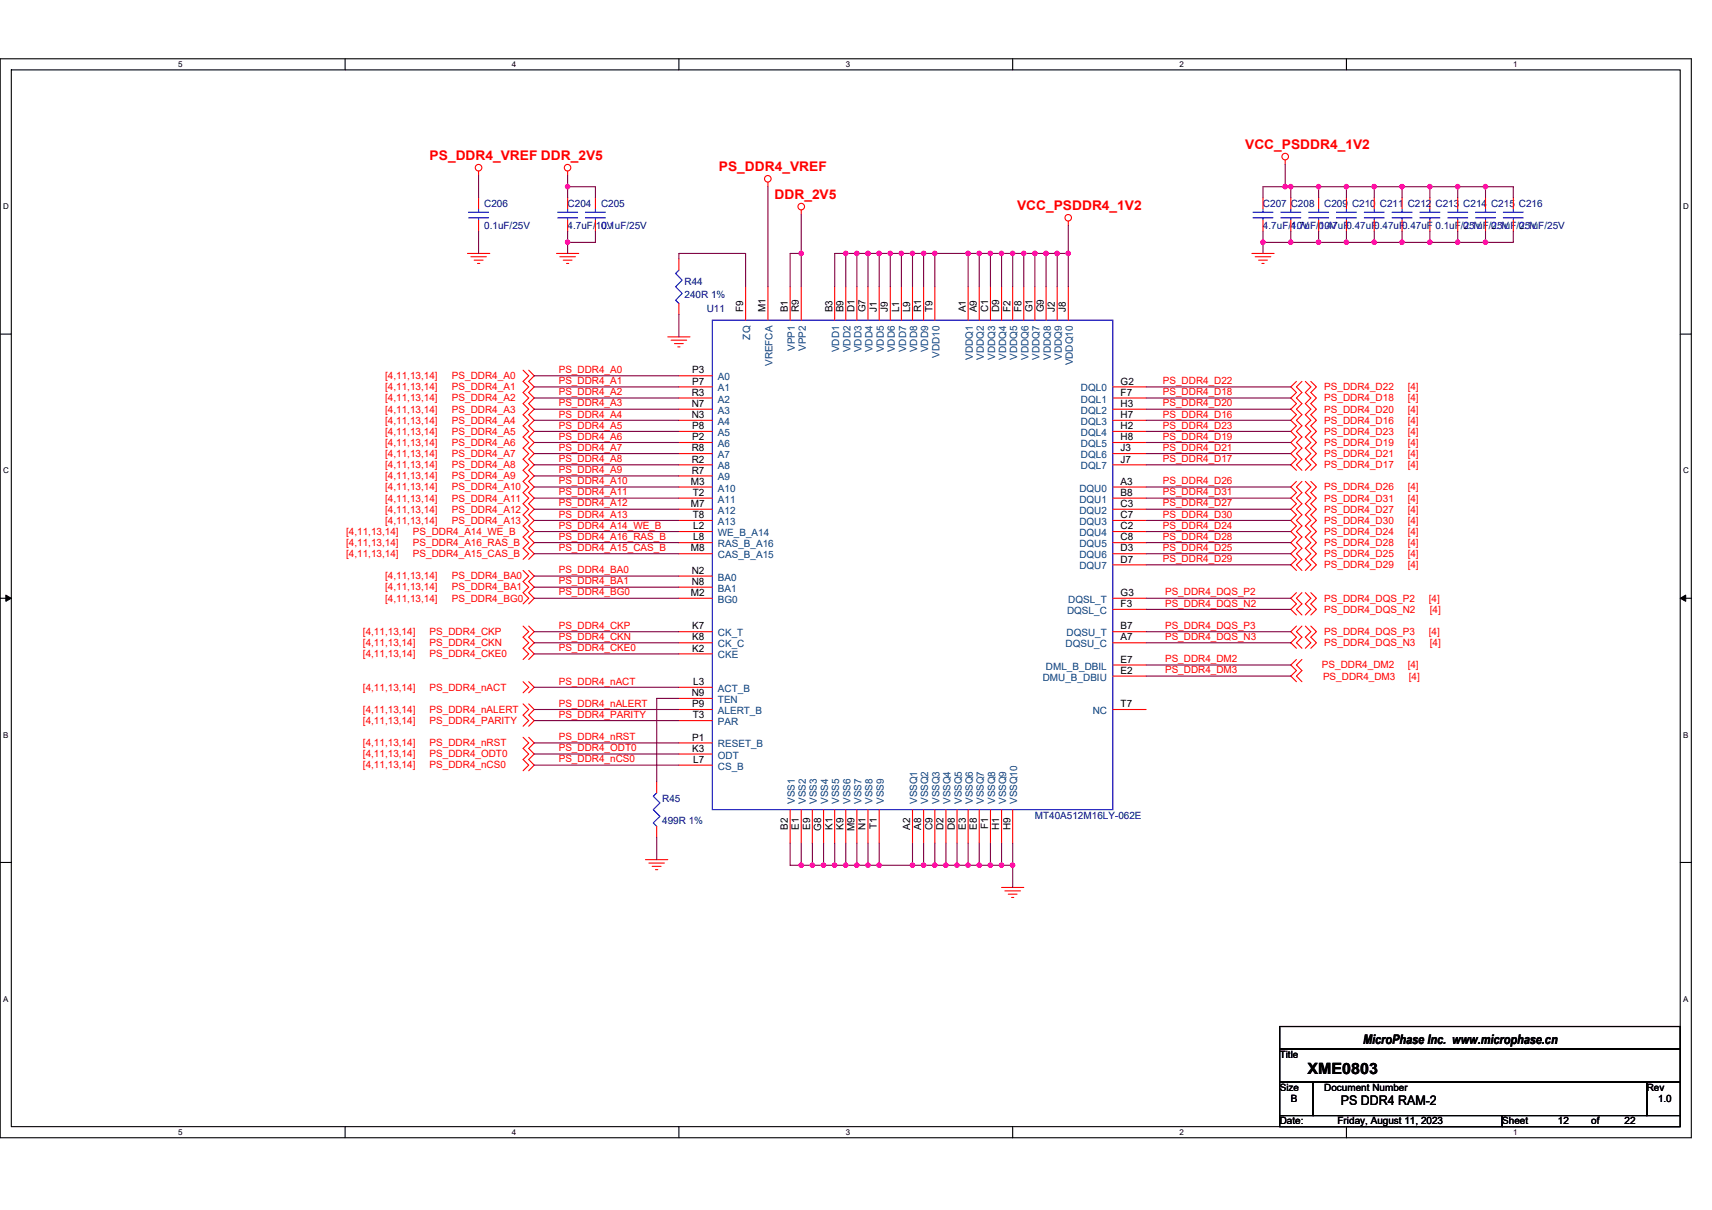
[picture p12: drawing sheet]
<svg xmlns="http://www.w3.org/2000/svg" width="297mm" height="210mm" viewBox="0 0 297 210" stroke-linecap="round" stroke-linejoin="round" font-family="sans-serif">
<path d="M0 10.2h293.5v187.2h-293.5zM2 12.1h289.5v183.4h-289.5z" fill="none" stroke="#000" stroke-width=".19"/>
<g fill="#fff">
<path d="M30.9 10.4h.8v1.6h-.8z"/>
<path d="M30.9 195.7h.8v1.6h-.8z"/>
</g>
<path d="M59.9 10.2v1.9M59.9 195.5v1.9" fill="none" stroke="#000" stroke-width=".19"/>
<g fill="#fff">
<path d="M88.8 10.4h.8v1.6h-.8z"/>
<path d="M88.8 195.7h.8v1.6h-.8z"/>
</g>
<path d="M117.8 10.2v1.9M117.8 195.5v1.9" fill="none" stroke="#000" stroke-width=".19"/>
<g fill="#fff">
<path d="M146.7 10.4h.8v1.6h-.8z"/>
<path d="M146.7 195.7h.8v1.6h-.8z"/>
</g>
<path d="M175.7 10.2v1.9M175.7 195.5v1.9" fill="none" stroke="#000" stroke-width=".19"/>
<g fill="#fff">
<path d="M204.7 10.4h.7v1.6h-.7z"/>
<path d="M204.7 195.7h.7v1.6h-.7z"/>
</g>
<path d="M233.6 10.2v1.9M233.6 195.5v1.9" fill="none" stroke="#000" stroke-width=".19"/>
<g fill="#fff">
<path d="M262.6 10.4h.7v1.6h-.7z"/>
<path d="M262.6 195.7h.7v1.6h-.7z"/>
<path d="M.5 35.1h1v1.5h-1z"/>
<path d="M292 35.1h1v1.5h-1z"/>
<path d="M.5 80.9h1v1.5h-1z"/>
<path d="M292 80.9h1v1.5h-1z"/>
</g>
<path d="M0 58h2M291.5 58h2" fill="none" stroke="#000" stroke-width=".19"/>
<g fill="#fff">
<path d="M.5 126.7h.9v1.6h-.9z"/>
<path d="M292 126.7h.9v1.6h-.9z"/>
</g>
<path d="M0 103.8h2M291.5 103.8h2" fill="none" stroke="#000" stroke-width=".19"/>
<path d="M1 103.3l1 .5-1 .6zM291.5 103.8l1-.5v1.1z" fill="#000" stroke="#000" stroke-width=".17"/>
<g fill="#fff">
<path d="M.5 172.6h.9v1.5h-.9z"/>
<path d="M292 172.6h.9v1.5h-.9z"/>
</g>
<path d="M0 149.7h2M291.5 149.7h2M222 178.1h69.5v3.9h-69.5zM222 182h69.5v5.8h-69.5zM222 187.8h5.8v5.8h-5.8zM222 193.6h38.6v1.9h-38.6zM227.8 187.8h57.9v5.8h-57.9zM260.6 193.6h30.9v1.9h-30.9zM285.7 187.8h5.8v5.8h-5.8z" fill="none" stroke="#000" stroke-width=".19"/>
<g fill="none" stroke="#f00" stroke-width=".19">
<path d="M83 29.7v.8M83 38.2v1.9M83 34.3v2M98.5 29.7v.8M98.5 38.2v1.9M98.5 34.3v2M103.3 38.2v1.9M103.3 34.3v2M133.2 31.6v.8M139 36.4v.8M185.4 38.4v.8M219.1 38.2v1.9"/>
<path d="M219.1 34.3v2M223 27.8v.7M224 38.2v1.9M224 34.3v2M228.8 38.2v1.9M228.8 34.3v2M233.6 38.2v1.9M233.6 34.3v2M238.4 38.2v1.9M238.4 34.3v2M243.3 38.2v1.9M243.3 34.3v2"/>
<path d="M248.1 38.2v1.9M248.1 34.3v2M252.9 38.2v1.9M252.9 34.3v2M257.7 38.2v1.9M257.7 34.3v2M262.6 38.2v1.9M262.6 34.3v2M81.1 44h3.9M81.7 44.6h2.7M82.3 45.1h1.5M82.8 45.7h.4"/>
<path d="M96.6 44h3.8M97.1 44.6h2.7M97.7 45.1h1.5M98.3 45.7h.4M115.9 58.5h3.8M116.4 59h2.7M117 59.6h1.6M117.8 52.7v1.9M117.8 44.9v2M129.4 49.8v5.8M133.2 49.8v5.8M137.1 49.8v5.8"/>
<path d="M139 49.8v5.8M144.8 49.8v5.8M146.7 49.8v5.8M148.7 49.8v5.8M150.6 49.8v5.8M152.5 49.8v5.8M154.5 49.8v5.8M156.4 49.8v5.8M158.3 49.8v5.8M160.2 49.8v5.8M162.2 49.8v5.8M168 49.8v5.8"/>
<path d="M169.9 49.8v5.8M171.8 49.8v5.8M173.8 49.8v5.8M175.7 49.8v5.8M177.6 49.8v5.8M179.6 49.8v5.8M181.5 49.8v5.8M183.4 49.8v5.8M185.4 49.8v5.8M217.2 44h3.9M217.8 44.6h2.7M218.4 45.1h1.5"/>
<path d="M218.9 45.7h.4M90.8 64.2l.9 1-.9 1 .9 .9-.9 1 .9 1-.9 .9 .9 1-.9 1 .9 .9-.9 1 .9 1-.9 .9 .9 1-.9 1 .9 .9-.9 1 .9 1-.9 .9 .9 1-.9 .9 .9 1-.9 1 .9 .9-.9 1 .9 1-.9 .9 .9 1-.9 1 .9 .9-.9 1 .9 1-.9 .9 .9 1-.9 1M91.7 64.2l1 1-1 1 1 .9-1 1 1 1-1 .9 1 1-1 1 1 .9-1 1 1 1-1 .9 1 1-1 1 1 .9-1 1 1 1-1 .9 1 1-1 .9 1 1-1 1 1 .9-1 1 1 1-1 .9 1 1-1 1 1 .9-1 1 1 1-1 .9 1 1-1 1M117.6 60.2h.4M117.8 65.2h5.8M117.8 67.1h5.8M117.8 69.1h5.8M117.8 71h5.8M117.8 72.9h5.8M117.8 74.9h5.8M117.8 76.8h5.8M117.8 78.7h5.8"/>
<path d="M193.1 67.1h5.8M193.1 69.1h5.8M193.1 71h5.8M193.1 72.9h5.8M193.1 74.9h5.8M193.1 76.8h5.8M193.1 78.7h5.8M224.9 66.2l-.9 .9 .9 1-.9 1 .9 .9-.9 1 .9 1-.9 .9 .9 1-.9 1 .9 .9-.9 1 .9 1-.9 .9 .9 1-.9 1 .9 .9M225.9 66.2l-1 .9 1 1-1 1 1 .9-1 1 1 1-1 .9 1 1-1 1 1 .9-1 1 1 1-1 .9 1 1-1 1 1 .9M226.5 66.2l.9 .9-.9 1 .9 1-.9 .9 .9 1-.9 1 .9 .9-.9 1 .9 1-.9 .9 .9 1-.9 1 .9 .9-.9 1 .9 1-.9 .9M227.4 66.2l1 .9-1 1 1 1-1 .9 1 1-1 1 1 .9-1 1 1 1-1 .9 1 1-1 1 1 .9-1 1 1 1-1 .9M90.8 99l.9 1-.9 .9 .9 1-.9 .9 .9 1-.9 1"/>
<path d="M91.7 99l1 1-1 .9 1 1-1 .9 1 1-1 1M117.8 80.7h5.8M117.8 82.6h5.8M117.8 84.5h5.8M117.8 86.4h5.8M117.8 88.4h5.8M117.8 90.3h5.8M117.8 92.2h5.8M117.8 94.2h5.8M117.8 96.1h5.8M117.8 100h5.8M193.1 80.7h5.8"/>
<path d="M193.1 84.5h5.8M193.1 86.4h5.8M193.1 88.4h5.8M193.1 90.3h5.8M193.1 92.2h5.8M193.1 94.2h5.8M193.1 96.1h5.8M193.1 98h5.8M224.9 83.5l-.9 1 .9 1-.9 .9 .9 1-.9 1 .9 .9-.9 1 .9 1-.9 .9 .9 1-.9 1 .9 .9-.9 1 .9 1-.9 .9 .9 1M225.9 83.5l-1 1 1 1-1 .9 1 1-1 1 1 .9-1 1 1 1-1 .9 1 1-1 1 1 .9-1 1 1 1-1 .9 1 1M226.5 83.5l.9 1-.9 1 .9 .9-.9 1 .9 1-.9 .9 .9 1-.9 1 .9 .9-.9 1 .9 1-.9 .9 .9 1-.9 1 .9 .9-.9 1M227.4 83.5l1 1-1 1 1 .9-1 1 1 1-1 .9 1 1-1 1 1 .9-1 1 1 1-1 .9 1 1-1 1 1 .9-1 1"/>
<path d="M90.8 108.6l.9 1-.9 1 .9 .9-.9 1 .9 1-.9 .9M90.8 118.3l.9 1-.9 .9M91.7 108.6l1 1-1 1 1 .9-1 1 1 1-1 .9M91.7 118.3l1 1-1 .9M117.8 109.6h5.8M117.8 111.5h5.8M117.8 113.5h5.8M117.8 119.3h5.8M117.8 101.9h5.8M117.8 103.8h5.8M193.1 103.8h5.8M193.1 105.7h5.8"/>
<path d="M193.1 109.6h5.8M193.1 111.5h5.8M193.1 115.4h5.8M193.1 117.3h5.8M224.9 102.8l-.9 1 .9 1-.9 .9 .9 1M224.9 108.6l-.9 1 .9 1-.9 .9 .9 1M224.9 114.4l-.9 1 .9 1-.9 .9 .9 1M225.9 102.8l-1 1 1 1-1 .9 1 1M225.9 108.6l-1 1 1 1-1 .9 1 1M225.9 114.4l-1 1 1 1-1 .9 1 1M226.5 102.8l.9 1-.9 1 .9 .9-.9 1M226.5 108.6l.9 1-.9 1 .9 .9-.9 1"/>
<path d="M227.4 102.8l1 1-1 1 1 .9-1 1M227.4 108.6l1 1-1 1 1 .9-1 1M90.8 122.2l.9 .9-.9 1 .9 1-.9 .9M90.8 128l.9 .9-.9 1 .9 1-.9 .9 .9 1-.9 1M91.7 122.2l1 .9-1 1 1 1-1 .9M91.7 128l1 .9-1 1 1 1-1 .9 1 1-1 1M113.9 135.7v1.9M117.8 121.2h5.8M117.8 123.1h5.8M117.8 125.1h5.8M117.8 128.9h5.8M117.8 130.9h5.8"/>
<path d="M117.8 132.8h5.8M193.1 123.1h5.8M112 149.2h3.9M112.6 149.8h2.7M113.2 150.3h1.5M113.7 150.9h.4M113.9 143.4v1.9M137.1 140.5v5.8M139 140.5v5.8M140.9 140.5v5.8M142.9 140.5v5.8M144.8 140.5v5.8"/>
<path d="M146.7 140.5v5.8M148.7 140.5v5.8M150.6 140.5v5.8M152.5 140.5v5.8M158.3 140.5v5.8M160.2 140.5v5.8M162.2 140.5v5.8M164.1 140.5v5.8M166 140.5v5.8M168 140.5v5.8M169.9 140.5v5.8M171.8 140.5v5.8"/>
<path d="M173.8 154h3.8M173.8 140.5v5.8M174.3 154.6h2.8M174.9 155.2h1.6M175.5 155.7h.4M175.7 140.5v5.8"/>
<circle cx="83" cy="29.1" r=".57"/>
<circle cx="98.5" cy="29.1" r=".57"/>
<circle cx="133.2" cy="31" r=".57"/>
<circle cx="139" cy="35.9" r=".57"/>
<circle cx="185.3" cy="37.8" r=".57"/>
<circle cx="223" cy="27.2" r=".57"/>
</g>
<g fill="none" stroke="#00f" stroke-width=".19">
<path d="M81.3 36.8h3.5M81.3 37.8h3.5M83 37.8v.4M83 36.3v.5M96.7 36.8h3.5M96.7 37.8h3.5M98.5 37.8v.4M98.5 36.3v.5M101.6 36.8h3.4M101.6 37.8h3.4M103.3 37.8v.4M103.3 36.3v.5"/>
<path d="M217.4 36.8h3.5M217.4 37.8h3.5M219.1 37.8v.4M219.1 36.3v.5M222.2 36.8h3.5M222.2 37.8h3.5M224 37.8v.4M224 36.3v.5M227.1 36.8h3.4M227.1 37.8h3.4M228.8 37.8v.4M228.8 36.3v.5"/>
<path d="M231.9 36.8h3.4M231.9 37.8h3.4M233.6 37.8v.4M233.6 36.3v.5M236.7 36.8h3.5M236.7 37.8h3.5M238.4 37.8v.4M238.4 36.3v.5M241.5 36.8h3.5M241.5 37.8h3.5M243.3 37.8v.4M243.3 36.3v.5"/>
<path d="M246.4 36.8h3.4M246.4 37.8h3.4M248.1 37.8v.4M248.1 36.3v.5M251.2 36.8h3.5M251.2 37.8h3.5M252.9 37.8v.4M252.9 36.3v.5M256 36.8h3.5M256 37.8h3.5M257.7 37.8v.4M257.7 36.3v.5"/>
<path d="M260.8 36.8h3.5M260.8 37.8h3.5M262.6 37.8v.4M262.6 36.3v.5M117.8 46.9l-.6 .6 1.2 1.1-1.2 1.2 1.2 1.1-1.2 1.2 .6 .6M123.6 55.6h69.5v84.9h-69.5zM113.9 137.6l-.6 .6 1.2 1.1-1.2 1.2 1.2 1.2-1.2 1.1 .6 .6"/>
</g>
<g fill="none" stroke="#800040" stroke-width=".19">
<path d="M83 30.5v3.8M98.5 32.4h4.8v1.9M98.5 30.5v1.9M98.5 32.4v1.9M133.2 32.4v17.4M139 37.2v6.8M185.4 39.2v4.8M223 28.5v3.9M223 32.4h1M223 32.4h-3.9v1.9M224 32.4h4.8M224 32.4v1.9"/>
<path d="M228.8 32.4h4.8M228.8 32.4v1.9M233.6 32.4h4.8M233.6 32.4v1.9M238.4 32.4h4.9M238.4 32.4v1.9M243.3 32.4h4.8M243.3 32.4v1.9M248.1 32.4v1.9M248.1 32.4h4.8M252.9 32.4h4.8M252.9 32.4v1.9"/>
<path d="M257.7 32.4h4.9v1.9M257.7 32.4v1.9M83 40.1v3.9M98.5 40.1v2M98.5 42.1v1.9M103.3 40.1v2h-4.8M117.8 44.9v-.9h11.6v5.8M117.8 54.6v3.9M139 44h-1.9v5.8M139 44v5.8M146.7 44h-1.9v5.8M146.7 44h2"/>
<path d="M146.7 44v5.8M148.7 44h1.9M148.7 44v5.8M150.6 44h1.9M150.6 44v5.8M152.5 44h2M152.5 44v5.8M154.5 44h1.9M154.5 44v5.8M156.4 44h1.9M156.4 44v5.8M158.3 44h1.9"/>
<path d="M158.3 44v5.8M160.2 44h2M160.2 44v5.8M162.2 44v5.8M162.2 44h5.8M168 44h1.9M168 44v5.8M169.9 44h1.9M169.9 44v5.8M171.8 44h2M171.8 44v5.8M173.8 44h1.9"/>
<path d="M173.8 44v5.8M175.7 44h1.9M175.7 44v5.8M177.6 44h2M177.6 44v5.8M179.6 44h1.9M179.6 44v5.8M181.5 44v5.8M181.5 44h1.9M183.4 44v5.8M183.4 44h2M185.4 44v5.8"/>
<path d="M219.1 42.1h4.9M219.1 40.1v2M219.1 42.1v1.9M224 42.1h4.8M224 40.1v2M228.8 42.1h4.8M228.8 40.1v2M233.6 42.1h4.8M233.6 40.1v2M238.4 42.1h4.9M238.4 40.1v2M243.3 42.1h4.8"/>
<path d="M243.3 40.1v2M248.1 40.1v2M248.1 42.1h4.8M252.9 40.1v2M252.9 42.1h4.8M257.7 40.1v2M262.6 40.1v2h-4.9M92.7 67.1h25.1M92.7 74.9h25.1M92.7 65.2h25.1M92.7 71h25.1M92.7 72.9h25.1"/>
<path d="M92.7 69.1h25.1M92.7 76.8h25.1M92.7 78.7h25.1M198.9 78.7h25.1M198.9 74.9h25.1M198.9 67.1h25.1M198.9 71h25.1M198.9 69.1h25.1M198.9 76.8h25.1M198.9 72.9h25.1M92.7 80.7h25.1M92.7 82.6h25.1"/>
<path d="M92.7 84.5h25.1M92.7 88.4h25.1M92.7 90.3h25.1M92.7 86.4h25.1M92.7 100h25.1M92.7 96.1h25.1M92.7 94.2h25.1M92.7 92.2h25.1M198.9 96.1h25.1M198.9 92.2h25.1M198.9 88.4h25.1M198.9 84.5h25.1"/>
<path d="M198.9 90.3h25.1M198.9 98h25.1M198.9 86.4h25.1M198.9 94.2h25.1M198.9 80.7h25.1M92.7 101.9h25.1M92.7 103.8h25.1M92.7 111.5h25.1M92.7 109.6h25.1M92.7 113.5h25.1M92.7 119.3h25.1M198.9 105.7h25.1"/>
<path d="M198.9 103.8h25.1M198.9 109.6h25.1M198.9 111.5h25.1M198.9 117.3h25.1M198.9 115.4h25.1M92.7 132.8h25.1M92.7 130.9h25.1M92.7 123.1h25.1M92.7 128.9h25.1M92.7 125.1h25.1M117.8 121.2h-3.9v14.5M113.9 145.3v3.9"/>
<path d="M137.1 146.3v3.9h1.9M139 150.2h1.9M139 146.3v3.9M140.9 146.3v3.9M140.9 150.2h2M142.9 150.2h1.9M142.9 146.3v3.9M144.8 150.2h1.9M144.8 146.3v3.9M146.7 150.2h2M146.7 146.3v3.9M148.7 150.2h1.9"/>
<path d="M148.7 146.3v3.9M150.6 150.2h1.9M150.6 146.3v3.9M152.5 146.3v3.9M152.5 150.2h5.8M158.3 150.2h1.9M158.3 146.3v3.9M160.2 150.2h2M160.2 146.3v3.9M162.2 150.2h1.9M162.2 146.3v3.9M164.1 146.3v3.9"/>
<path d="M164.1 150.2h1.9M166 146.3v3.9M166 150.2h2M168 150.2h1.9M168 146.3v3.9M169.9 146.3v3.9M169.9 150.2h1.9M171.8 150.2h2M171.8 146.3v3.9M173.8 150.2h1.9M173.8 146.3v3.9M175.7 146.3v3.9"/>
<path d="M175.7 150.2v3.8"/>
</g>
<g fill="#f0f" stroke="#f0f" stroke-width=".19">
<circle cx="139" cy="150.1" r=".38"/>
<circle cx="175.7" cy="150.1" r=".38"/>
<circle cx="173.8" cy="150.1" r=".38"/>
<circle cx="171.8" cy="150.1" r=".38"/>
<circle cx="169.9" cy="150.1" r=".38"/>
<circle cx="168" cy="150.1" r=".38"/>
<circle cx="166" cy="150.1" r=".38"/>
<circle cx="164.1" cy="150.1" r=".38"/>
<circle cx="162.2" cy="150.1" r=".38"/>
<circle cx="160.3" cy="150.1" r=".38"/>
<circle cx="142.9" cy="150.1" r=".38"/>
<circle cx="140.9" cy="150.1" r=".38"/>
<circle cx="144.8" cy="150.1" r=".38"/>
<circle cx="148.7" cy="150.1" r=".38"/>
<circle cx="146.7" cy="150.1" r=".38"/>
<circle cx="150.6" cy="150.1" r=".38"/>
<circle cx="158.3" cy="150.1" r=".38"/>
<circle cx="152.5" cy="150.1" r=".38"/>
<circle cx="185.3" cy="44" r=".38"/>
<circle cx="183.4" cy="44" r=".38"/>
<circle cx="181.5" cy="44" r=".38"/>
<circle cx="179.6" cy="44" r=".38"/>
<circle cx="177.6" cy="44" r=".38"/>
<circle cx="175.7" cy="44" r=".38"/>
<circle cx="173.8" cy="44" r=".38"/>
<circle cx="171.8" cy="44" r=".38"/>
<circle cx="169.9" cy="44" r=".38"/>
<circle cx="168" cy="44" r=".38"/>
<circle cx="156.4" cy="44" r=".38"/>
<circle cx="150.6" cy="44" r=".38"/>
<circle cx="148.7" cy="44" r=".38"/>
<circle cx="146.7" cy="44" r=".38"/>
<circle cx="154.5" cy="44" r=".38"/>
<circle cx="152.5" cy="44" r=".38"/>
<circle cx="158.3" cy="44" r=".38"/>
<circle cx="162.2" cy="44" r=".38"/>
<circle cx="160.3" cy="44" r=".38"/>
<circle cx="139" cy="44" r=".38"/>
<circle cx="98.5" cy="32.4" r=".38"/>
<circle cx="98.5" cy="42" r=".38"/>
<circle cx="223.9" cy="42" r=".38"/>
<circle cx="219.1" cy="42" r=".38"/>
<circle cx="223" cy="32.4" r=".38"/>
<circle cx="223.9" cy="32.4" r=".38"/>
<circle cx="228.8" cy="42" r=".38"/>
<circle cx="228.8" cy="32.4" r=".38"/>
<circle cx="233.6" cy="42" r=".38"/>
<circle cx="233.6" cy="32.4" r=".38"/>
<circle cx="238.4" cy="32.4" r=".38"/>
<circle cx="243.2" cy="42" r=".38"/>
<circle cx="243.2" cy="32.4" r=".38"/>
<circle cx="238.4" cy="42" r=".38"/>
<circle cx="248.1" cy="42" r=".38"/>
<circle cx="248.1" cy="32.4" r=".38"/>
<circle cx="252.9" cy="32.4" r=".38"/>
<circle cx="252.9" cy="42" r=".38"/>
<circle cx="257.7" cy="42" r=".38"/>
<circle cx="257.7" cy="32.4" r=".38"/>
</g>
<text font-size="2.7" x="226.9" y="186.4">XME0803</text>
<g font-size="2.3" fill="#f00">
<text x="74.5" y="27.8">PS_DDR4_VREF DDR_2V5</text>
<text x="124.7" y="29.7">PS_DDR4_VREF</text>
<text x="216" y="25.8">VCC_PSDDR4_1V2</text>
<text x="134.4" y="34.5">DDR_2V5</text>
<text x="176.5" y="36.5">VCC_PSDDR4_1V2</text>
</g>
<g font-size="2.3">
<text x="236.5" y="181.1">MicroPhase Inc. www.microphase.cn</text>
<text x="232.6" y="191.8">PS DDR4 RAM-2</text>
</g>
<g font-size="1.7" fill="#000080">
<text x="84" y="35.9">C206</text>
<text x="98.5" y="35.9">C204</text>
<text x="104.3" y="35.9">C205</text>
<text x="219.1" y="35.9">C207 C208</text>
<text x="229.8" y="35.9">C209 C210 C211 C212 C213 C214 C215 C216</text>
<text x="84" y="39.7">0.1uF/25V</text>
<text x="98.5" y="39.7">4.7uF/10V</text>
<text x="104.3" y="39.7">0.1uF/25V</text>
<text x="219.1" y="39.7">4.7uF/10V</text>
<text x="224" y="39.7">4.7uF/10V</text>
<text x="228.8" y="39.7">0.47uF0.47uF0.47uF0.47uF 0.1uF/25V</text>
<text x="253.9" y="39.7">0.1uF/25V</text>
<text x="258.7" y="39.7">0.1uF/25V</text>
<text x="263.5" y="39.7">0.1uF/25V</text>
<text x="118.8" y="49.4">R44</text>
<text x="118.8" y="51.7">240R 1%</text>
<text x="122.6" y="54.2">U11</text>
<text x="114.9" y="139.1">R45</text>
<text x="114.9" y="143">499R 1%</text>
<text x="179.6" y="142">MT40A512M16LY-062E</text>
</g>
<g font-size="1.7">
<text x="129" y="54.2" transform="rotate(-90 129 54.2)">F9</text>
<text x="132.8" y="54.2" transform="rotate(-90 132.8 54.2)">M1</text>
<text x="136.7" y="54.2" transform="rotate(-90 136.7 54.2)">B1</text>
<text x="138.6" y="54.2" transform="rotate(-90 138.6 54.2)">R9</text>
<text x="144.4" y="54.2" transform="rotate(-90 144.4 54.2)">B3</text>
<text x="146.3" y="54.2" transform="rotate(-90 146.3 54.2)">B9</text>
<text x="148.3" y="54.2" transform="rotate(-90 148.3 54.2)">D1</text>
<text x="150.2" y="54.2" transform="rotate(-90 150.2 54.2)">G7</text>
<text x="152.1" y="54.2" transform="rotate(-90 152.1 54.2)">J1</text>
<text x="154.1" y="54.2" transform="rotate(-90 154.1 54.2)">J9</text>
<text x="156" y="54.2" transform="rotate(-90 156 54.2)">L1</text>
<text x="157.9" y="54.2" transform="rotate(-90 157.9 54.2)">L9</text>
<text x="159.8" y="54.2" transform="rotate(-90 159.8 54.2)">R1</text>
<text x="161.8" y="54.2" transform="rotate(-90 161.8 54.2)">T9</text>
<text x="167.6" y="54.2" transform="rotate(-90 167.6 54.2)">A1</text>
<text x="169.5" y="54.2" transform="rotate(-90 169.5 54.2)">A9</text>
<text x="171.4" y="54.2" transform="rotate(-90 171.4 54.2)">C1</text>
<text x="173.4" y="54.2" transform="rotate(-90 173.4 54.2)">D9</text>
<text x="175.3" y="54.2" transform="rotate(-90 175.3 54.2)">F2</text>
<text x="177.2" y="54.2" transform="rotate(-90 177.2 54.2)">F8</text>
<text x="179.2" y="54.2" transform="rotate(-90 179.2 54.2)">G1</text>
<text x="181.1" y="54.2" transform="rotate(-90 181.1 54.2)">G9</text>
<text x="183" y="54.2" transform="rotate(-90 183 54.2)">J2</text>
<text x="185" y="54.2" transform="rotate(-90 185 54.2)">J8</text>
<text x="120.1" y="64.8">P3</text>
<text x="120" y="68.7">R3</text>
<text x="120" y="70.6">N7</text>
<text x="120.1" y="66.7">P7</text>
<text x="194.4" y="66.7">G2</text>
<text x="194.4" y="68.7">F7</text>
<text x="194.4" y="70.6">H3</text>
<text x="120" y="72.5">N3</text>
<text x="120.1" y="74.5">P8</text>
<text x="120.1" y="76.4">P2</text>
<text x="194.4" y="72.5">H7</text>
<text x="194.4" y="74.5">H2</text>
<text x="194.4" y="76.4">H8</text>
<text x="120" y="78.3">R8</text>
<text x="120" y="80.3">R2</text>
<text x="120" y="82.2">R7</text>
<text x="194.4" y="78.3">J3</text>
<text x="194.4" y="80.3">J7</text>
<text x="119.8" y="84.1">M3</text>
<text x="119.8" y="88">M7</text>
<text x="120.2" y="86">T2</text>
<text x="120.2" y="89.9">T8</text>
<text x="194.4" y="84.1">A3</text>
<text x="194.4" y="86">B8</text>
<text x="194.4" y="88">C3</text>
<text x="194.4" y="89.9">C7</text>
<text x="119.8" y="95.7">M8</text>
<text x="120.3" y="91.8">L2</text>
<text x="120.3" y="93.8">L8</text>
<text x="194.4" y="91.8">C2</text>
<text x="194.4" y="93.8">C8</text>
<text x="194.4" y="95.7">D3</text>
<text x="120" y="99.6">N2</text>
<text x="120" y="101.5">N8</text>
<text x="194.4" y="97.6">D7</text>
<text x="119.8" y="103.4">M2</text>
<text x="194.4" y="103.4">G3</text>
<text x="194.4" y="105.3">F3</text>
<text x="120.1" y="109.2">K7</text>
<text x="120.1" y="111.1">K8</text>
<text x="120.1" y="113.1">K2</text>
<text x="194.4" y="109.2">B7</text>
<text x="194.4" y="111.1">A7</text>
<text x="120.3" y="118.9">L3</text>
<text x="194.4" y="115">E7</text>
<text x="194.4" y="116.9">E2</text>
<text x="120" y="120.8">N9</text>
<text x="120.1" y="122.7">P9</text>
<text x="120.2" y="124.7">T3</text>
<text x="194.4" y="122.7">T7</text>
<text x="120.1" y="128.5">P1</text>
<text x="120.1" y="130.5">K3</text>
<text x="120.3" y="132.4">L7</text>
<text x="136.7" y="144" transform="rotate(-90 136.7 144)">B2</text>
<text x="138.6" y="144" transform="rotate(-90 138.6 144)">E1</text>
<text x="140.5" y="144" transform="rotate(-90 140.5 144)">E9</text>
<text x="144.4" y="144" transform="rotate(-90 144.4 144)">K1</text>
<text x="146.3" y="144" transform="rotate(-90 146.3 144)">K9</text>
<text x="152.1" y="143.9" transform="rotate(-90 152.1 143.9)">T1</text>
<text x="157.9" y="144" transform="rotate(-90 157.9 144)">A2</text>
<text x="159.8" y="144" transform="rotate(-90 159.8 144)">A8</text>
<text x="167.6" y="144" transform="rotate(-90 167.6 144)">E3</text>
<text x="169.5" y="144" transform="rotate(-90 169.5 144)">E8</text>
<text x="171.4" y="143.9" transform="rotate(-90 171.4 143.9)">F1</text>
<text x="142.5" y="144.1" transform="rotate(-90 142.5 144.1)">G8</text>
<text x="148.3" y="144.3" transform="rotate(-90 148.3 144.3)">M9</text>
<text x="150.2" y="144.1" transform="rotate(-90 150.2 144.1)">N1</text>
<text x="161.8" y="144.1" transform="rotate(-90 161.8 144.1)">C9</text>
<text x="163.7" y="144.1" transform="rotate(-90 163.7 144.1)">D2</text>
<text x="165.6" y="144.1" transform="rotate(-90 165.6 144.1)">D8</text>
<text x="173.4" y="144.1" transform="rotate(-90 173.4 144.1)">H1</text>
<text x="175.3" y="144.1" transform="rotate(-90 175.3 144.1)">H9</text>
<text x="222" y="183.6">Title</text>
<text x="222" y="189.3">Size</text>
<text x="224" y="191.3">B</text>
<text x="229.8" y="189.3">Document Number</text>
<text x="285.7" y="189.3">Rev</text>
<text x="287.7" y="191.3">1.0</text>
<text x="222" y="195.1">Date:</text>
<text x="232.1" y="195.1">Friday, August 11, 2023</text>
<text x="260.6" y="195.1">Sheet</text>
<text x="270.3" y="195.1">12</text>
<text x="276.1" y="195.1">of</text>
<text x="281.9" y="195.1">22</text>
</g>
<g font-size="1.7" fill="#004080">
<text x="130.2" y="58.9" transform="rotate(-90 130.2 58.9)">ZQ</text>
<text x="124.6" y="66">A0</text>
<text x="134" y="63.5" transform="rotate(-90 134 63.5)">VREFCA</text>
<text x="137.9" y="60.9" transform="rotate(-90 137.9 60.9)">VPP1</text>
<text x="139.8" y="60.9" transform="rotate(-90 139.8 60.9)">VPP2</text>
<text x="145.6" y="61.1" transform="rotate(-90 145.6 61.1)">VDD1</text>
<text x="147.5" y="61.1" transform="rotate(-90 147.5 61.1)">VDD2</text>
<text x="149.5" y="61.1" transform="rotate(-90 149.5 61.1)">VDD3</text>
<text x="151.4" y="61.1" transform="rotate(-90 151.4 61.1)">VDD4</text>
<text x="153.3" y="61.1" transform="rotate(-90 153.3 61.1)">VDD5</text>
<text x="155.3" y="61.1" transform="rotate(-90 155.3 61.1)">VDD6</text>
<text x="157.2" y="61.1" transform="rotate(-90 157.2 61.1)">VDD7</text>
<text x="159.1" y="61.1" transform="rotate(-90 159.1 61.1)">VDD8</text>
<text x="161.1" y="61.1" transform="rotate(-90 161.1 61.1)">VDD9</text>
<text x="163" y="62.1" transform="rotate(-90 163 62.1)">VDD10</text>
<text x="168.8" y="62.5" transform="rotate(-90 168.8 62.5)">VDDQ1</text>
<text x="170.7" y="62.5" transform="rotate(-90 170.7 62.5)">VDDQ2</text>
<text x="172.7" y="62.5" transform="rotate(-90 172.7 62.5)">VDDQ3</text>
<text x="174.6" y="62.5" transform="rotate(-90 174.6 62.5)">VDDQ4</text>
<text x="176.5" y="62.5" transform="rotate(-90 176.5 62.5)">VDDQ5</text>
<text x="178.4" y="62.5" transform="rotate(-90 178.4 62.5)">VDDQ6</text>
<text x="180.4" y="62.5" transform="rotate(-90 180.4 62.5)">VDDQ7</text>
<text x="182.3" y="62.5" transform="rotate(-90 182.3 62.5)">VDDQ8</text>
<text x="184.2" y="62.5" transform="rotate(-90 184.2 62.5)">VDDQ9</text>
<text x="186.2" y="63.4" transform="rotate(-90 186.2 63.4)">VDDQ10</text>
<text x="124.6" y="67.9">A1</text>
<text x="124.6" y="69.8">A2</text>
<text x="124.6" y="71.8">A3</text>
<text x="187.6" y="67.9">DQL0</text>
<text x="187.6" y="69.8">DQL1</text>
<text x="187.6" y="71.8">DQL2</text>
<text x="124.6" y="73.7">A4</text>
<text x="124.6" y="75.6">A5</text>
<text x="124.6" y="77.6">A6</text>
<text x="187.6" y="73.7">DQL3</text>
<text x="187.6" y="75.6">DQL4</text>
<text x="187.6" y="77.6">DQL5</text>
<text x="124.6" y="79.5">A7</text>
<text x="124.6" y="81.4">A8</text>
<text x="124.6" y="83.4">A9</text>
<text x="187.6" y="79.5">DQL6</text>
<text x="187.6" y="81.4">DQL7</text>
<text x="124.6" y="85.3">A10</text>
<text x="124.6" y="87.2">A11</text>
<text x="124.6" y="89.2">A12</text>
<text x="187.3" y="85.3">DQU0</text>
<text x="187.3" y="87.2">DQU1</text>
<text x="187.3" y="89.2">DQU2</text>
<text x="124.6" y="91.1">A13</text>
<text x="124.6" y="93">WE_B_A14</text>
<text x="124.6" y="95">RAS_B_A16</text>
<text x="187.3" y="91.1">DQU3</text>
<text x="187.3" y="93">DQU4</text>
<text x="187.3" y="95">DQU5</text>
<text x="124.6" y="96.9">CAS_B_A15</text>
<text x="124.6" y="100.8">BA0</text>
<text x="187.3" y="96.9">DQU6</text>
<text x="187.3" y="98.8">DQU7</text>
<text x="124.6" y="102.7">BA1</text>
<text x="124.6" y="104.6">BG0</text>
<text x="185.1" y="106.5">DQSL_C</text>
<text x="185.3" y="104.6">DQSL_T</text>
<text x="124.6" y="110.4">CK_T</text>
<text x="124.6" y="112.3">CK_C</text>
<text x="184.9" y="112.3">DQSU_C</text>
<text x="185.1" y="110.4">DQSU_T</text>
<text x="124.6" y="114.3">CKE</text>
<text x="180.9" y="118.1">DMU_B_DBIU</text>
<text x="181.5" y="116.2">DML_B_DBIL</text>
<text x="124.6" y="120.1">ACT_B</text>
<text x="124.6" y="122">TEN</text>
<text x="124.6" y="123.9">ALERT_B</text>
<text x="124.6" y="125.8">PAR</text>
<text x="189.6" y="123.9">NC</text>
<text x="124.6" y="129.7">RESET_B</text>
<text x="124.6" y="131.6">ODT</text>
<text x="124.6" y="133.6">CS_B</text>
<text x="137.9" y="139.5" transform="rotate(-90 137.9 139.5)">VSS1</text>
<text x="139.8" y="139.5" transform="rotate(-90 139.8 139.5)">VSS2</text>
<text x="141.7" y="139.5" transform="rotate(-90 141.7 139.5)">VSS3</text>
<text x="143.7" y="139.5" transform="rotate(-90 143.7 139.5)">VSS4</text>
<text x="145.6" y="139.5" transform="rotate(-90 145.6 139.5)">VSS5</text>
<text x="147.5" y="139.5" transform="rotate(-90 147.5 139.5)">VSS6</text>
<text x="149.5" y="139.5" transform="rotate(-90 149.5 139.5)">VSS7</text>
<text x="151.4" y="139.5" transform="rotate(-90 151.4 139.5)">VSS8</text>
<text x="153.3" y="139.5" transform="rotate(-90 153.3 139.5)">VSS9</text>
<text x="159.1" y="139.5" transform="rotate(-90 159.1 139.5)">VSSQ1</text>
<text x="161.1" y="139.5" transform="rotate(-90 161.1 139.5)">VSSQ2</text>
<text x="163" y="139.5" transform="rotate(-90 163 139.5)">VSSQ3</text>
<text x="164.9" y="139.5" transform="rotate(-90 164.9 139.5)">VSSQ4</text>
<text x="166.9" y="139.5" transform="rotate(-90 166.9 139.5)">VSSQ5</text>
<text x="168.8" y="139.5" transform="rotate(-90 168.8 139.5)">VSSQ6</text>
<text x="170.7" y="139.5" transform="rotate(-90 170.7 139.5)">VSSQ7</text>
<text x="172.7" y="139.5" transform="rotate(-90 172.7 139.5)">VSSQ8</text>
<text x="174.6" y="139.5" transform="rotate(-90 174.6 139.5)">VSSQ9</text>
<text x="176.5" y="139.5" transform="rotate(-90 176.5 139.5)">VSSQ10</text>
</g>
<g font-size="1.7" fill="#f00">
<text x="66.8" y="65.8">[4,11,13,14]</text>
<text x="78.4" y="65.8">PS_DDR4_A0</text>
<text x="96.9" y="64.7">PS_DDR4_A0</text>
<text x="66.8" y="67.7">[4,11,13,14]</text>
<text x="66.8" y="71.6">[4,11,13,14]</text>
<text x="66.8" y="69.7">[4,11,13,14]</text>
<text x="78.4" y="67.7">PS_DDR4_A1</text>
<text x="78.4" y="71.6">PS_DDR4_A3</text>
<text x="78.4" y="69.7">PS_DDR4_A2</text>
<text x="96.9" y="66.7">PS_DDR4_A1</text>
<text x="96.9" y="70.5">PS_DDR4_A3</text>
<text x="96.9" y="68.6">PS_DDR4_A2</text>
<text x="201.8" y="66.7">PS_DDR4_D22</text>
<text x="201.8" y="70.5">PS_DDR4_D20</text>
<text x="201.8" y="68.6">PS_DDR4_D18</text>
<text x="229.8" y="67.7">PS_DDR4_D22</text>
<text x="229.8" y="71.6">PS_DDR4_D20</text>
<text x="229.8" y="69.7">PS_DDR4_D18</text>
<text x="244.2" y="67.7">[4]</text>
<text x="244.2" y="71.6">[4]</text>
<text x="244.2" y="69.7">[4]</text>
<text x="66.8" y="75.4">[4,11,13,14]</text>
<text x="66.8" y="73.5">[4,11,13,14]</text>
<text x="66.8" y="77.4">[4,11,13,14]</text>
<text x="78.4" y="75.4">PS_DDR4_A5</text>
<text x="78.4" y="73.5">PS_DDR4_A4</text>
<text x="78.4" y="77.4">PS_DDR4_A6</text>
<text x="96.9" y="74.4">PS_DDR4_A5</text>
<text x="96.9" y="72.5">PS_DDR4_A4</text>
<text x="96.9" y="76.3">PS_DDR4_A6</text>
<text x="201.8" y="74.4">PS_DDR4_D23</text>
<text x="201.8" y="76.3">PS_DDR4_D19</text>
<text x="201.8" y="72.5">PS_DDR4_D16</text>
<text x="229.8" y="75.4">PS_DDR4_D23</text>
<text x="229.8" y="77.4">PS_DDR4_D19</text>
<text x="229.8" y="73.5">PS_DDR4_D16</text>
<text x="244.2" y="75.4">[4]</text>
<text x="244.2" y="77.4">[4]</text>
<text x="244.2" y="73.5">[4]</text>
<text x="66.8" y="79.3">[4,11,13,14]</text>
<text x="66.8" y="83.2">[4,11,13,14]</text>
<text x="66.8" y="81.2">[4,11,13,14]</text>
<text x="78.4" y="79.3">PS_DDR4_A7</text>
<text x="78.4" y="83.2">PS_DDR4_A9</text>
<text x="78.4" y="81.2">PS_DDR4_A8</text>
<text x="96.9" y="80.2">PS_DDR4_A8</text>
<text x="96.9" y="82.1">PS_DDR4_A9</text>
<text x="96.9" y="78.2">PS_DDR4_A7</text>
<text x="201.8" y="78.2">PS_DDR4_D21</text>
<text x="201.8" y="80.2">PS_DDR4_D17</text>
<text x="229.8" y="79.3">PS_DDR4_D21</text>
<text x="229.8" y="81.2">PS_DDR4_D17</text>
<text x="244.2" y="79.3">[4]</text>
<text x="244.2" y="81.2">[4]</text>
<text x="66.8" y="87">[4,11,13,14]</text>
<text x="66.8" y="85.1">[4,11,13,14]</text>
<text x="66.8" y="89">[4,11,13,14]</text>
<text x="78.4" y="87">PS_DDR4_A11</text>
<text x="78.4" y="85.1">PS_DDR4_A10</text>
<text x="78.4" y="89">PS_DDR4_A12</text>
<text x="96.9" y="84">PS_DDR4_A10</text>
<text x="96.9" y="87.9">PS_DDR4_A12</text>
<text x="96.9" y="89.8">PS_DDR4_A13</text>
<text x="96.9" y="86">PS_DDR4_A11</text>
<text x="201.8" y="87.9">PS_DDR4_D27</text>
<text x="201.8" y="84">PS_DDR4_D26</text>
<text x="201.8" y="89.8">PS_DDR4_D30</text>
<text x="201.8" y="86">PS_DDR4_D31</text>
<text x="229.8" y="89">PS_DDR4_D27</text>
<text x="229.8" y="85.1">PS_DDR4_D26</text>
<text x="229.8" y="87">PS_DDR4_D31</text>
<text x="244.2" y="89">[4]</text>
<text x="244.2" y="85.1">[4]</text>
<text x="244.2" y="87">[4]</text>
<text x="60.1" y="92.8">[4,11,13,14]</text>
<text x="60.1" y="94.7">[4,11,13,14]</text>
<text x="66.8" y="90.9">[4,11,13,14]</text>
<text x="71.6" y="92.8">PS_DDR4_A14_WE_B</text>
<text x="71.6" y="94.7">PS_DDR4_A16_RAS_B</text>
<text x="78.4" y="90.9">PS_DDR4_A13</text>
<text x="96.9" y="95.6">PS_DDR4_A15_CAS_B</text>
<text x="96.9" y="93.7">PS_DDR4_A16_RAS_B</text>
<text x="96.9" y="91.8">PS_DDR4_A14_WE_B</text>
<text x="201.8" y="95.6">PS_DDR4_D25</text>
<text x="201.8" y="91.8">PS_DDR4_D24</text>
<text x="201.8" y="93.7">PS_DDR4_D28</text>
<text x="229.8" y="92.8">PS_DDR4_D24</text>
<text x="229.8" y="90.9">PS_DDR4_D30</text>
<text x="229.8" y="94.7">PS_DDR4_D28</text>
<text x="244.2" y="92.8">[4]</text>
<text x="244.2" y="90.9">[4]</text>
<text x="244.2" y="94.7">[4]</text>
<text x="60.1" y="96.7">[4,11,13,14]</text>
<text x="66.8" y="100.5">[4,11,13,14]</text>
<text x="71.6" y="96.7">PS_DDR4_A15_CAS_B</text>
<text x="78.4" y="100.5">PS_DDR4_BA0</text>
<text x="96.9" y="99.5">PS_DDR4_BA0</text>
<text x="96.9" y="101.4">PS_DDR4_BA1</text>
<text x="201.8" y="97.5">PS_DDR4_D29</text>
<text x="229.8" y="96.7">PS_DDR4_D25</text>
<text x="229.8" y="98.6">PS_DDR4_D29</text>
<text x="244.2" y="96.7">[4]</text>
<text x="244.2" y="98.6">[4]</text>
<text x="66.8" y="102.5">[4,11,13,14]</text>
<text x="66.8" y="104.4">[4,11,13,14]</text>
<text x="78.4" y="102.5">PS_DDR4_BA1</text>
<text x="78.4" y="104.4">PS_DDR4_BG0</text>
<text x="96.9" y="103.3">PS_DDR4_BG0</text>
<text x="202.1" y="105.3">PS_DDR4_DQS_N2</text>
<text x="202.1" y="103.3">PS_DDR4_DQS_P2</text>
<text x="229.8" y="104.4">PS_DDR4_DQS_P2</text>
<text x="229.8" y="106.3">PS_DDR4_DQS_N2</text>
<text x="247.9" y="104.4">[4]</text>
<text x="248.1" y="106.3">[4]</text>
<text x="63" y="110.2">[4,11,13,14]</text>
<text x="63" y="112.1">[4,11,13,14]</text>
<text x="74.5" y="110.2">PS_DDR4_CKP</text>
<text x="74.5" y="112.1">PS_DDR4_CKN</text>
<text x="96.9" y="111.1">PS_DDR4_CKN</text>
<text x="96.9" y="109.1">PS_DDR4_CKP</text>
<text x="96.9" y="113">PS_DDR4_CKE0</text>
<text x="202.1" y="109.1">PS_DDR4_DQS_P3</text>
<text x="202.1" y="111.1">PS_DDR4_DQS_N3</text>
<text x="229.8" y="110.2">PS_DDR4_DQS_P3</text>
<text x="229.8" y="112.1">PS_DDR4_DQS_N3</text>
<text x="247.9" y="110.2">[4]</text>
<text x="248.1" y="112.1">[4]</text>
<text x="63" y="114">[4,11,13,14]</text>
<text x="63" y="119.8">[4,11,13,14]</text>
<text x="74.5" y="114">PS_DDR4_CKE0</text>
<text x="74.5" y="119.8">PS_DDR4_nACT</text>
<text x="96.9" y="118.8">PS_DDR4_nACT</text>
<text x="202.1" y="116.8">PS_DDR4_DM3</text>
<text x="202.1" y="114.9">PS_DDR4_DM2</text>
<text x="229.4" y="116">PS_DDR4_DM2</text>
<text x="229.5" y="117.9">PS_DDR4_DM3</text>
<text x="244.2" y="116">[4]</text>
<text x="244.4" y="117.9">[4]</text>
<text x="63" y="123.7">[4,11,13,14]</text>
<text x="63" y="125.6">[4,11,13,14]</text>
<text x="74.5" y="123.7">PS_DDR4_nALERT</text>
<text x="74.5" y="125.6">PS_DDR4_PARITY</text>
<text x="96.9" y="122.6">PS_DDR4_nALERT</text>
<text x="96.9" y="124.6">PS_DDR4_PARITY</text>
<text x="63" y="131.4">[4,11,13,14]</text>
<text x="63" y="129.5">[4,11,13,14]</text>
<text x="74.5" y="131.4">PS_DDR4_ODT0</text>
<text x="74.5" y="129.5">PS_DDR4_nRST</text>
<text x="96.9" y="130.4">PS_DDR4_ODT0</text>
<text x="96.9" y="128.4">PS_DDR4_nRST</text>
<text x="63" y="133.3">[4,11,13,14]</text>
<text x="74.5" y="133.3">PS_DDR4_nCS0</text>
<text x="96.9" y="132.3">PS_DDR4_nCS0</text>
</g>
<g font-size="1.4">
<text x="30.9" y="11.7">5</text>
<text x="88.8" y="11.7">4</text>
<text x="146.7" y="11.7">3</text>
<text x="204.7" y="11.7">2</text>
<text x="262.6" y="11.7">1</text>
<text x=".5" y="36.3">D</text>
<text x="292" y="36.3">D</text>
<text x=".5" y="82.1">C</text>
<text x="292" y="82.1">C</text>
<text x=".5" y="128">B</text>
<text x="292" y="128">B</text>
<text x=".5" y="173.8">A</text>
<text x="292" y="173.8">A</text>
<text x="30.9" y="197">5</text>
<text x="88.8" y="197">4</text>
<text x="146.7" y="197">3</text>
<text x="204.7" y="197">2</text>
<text x="262.6" y="197">1</text>
</g>
</svg>
